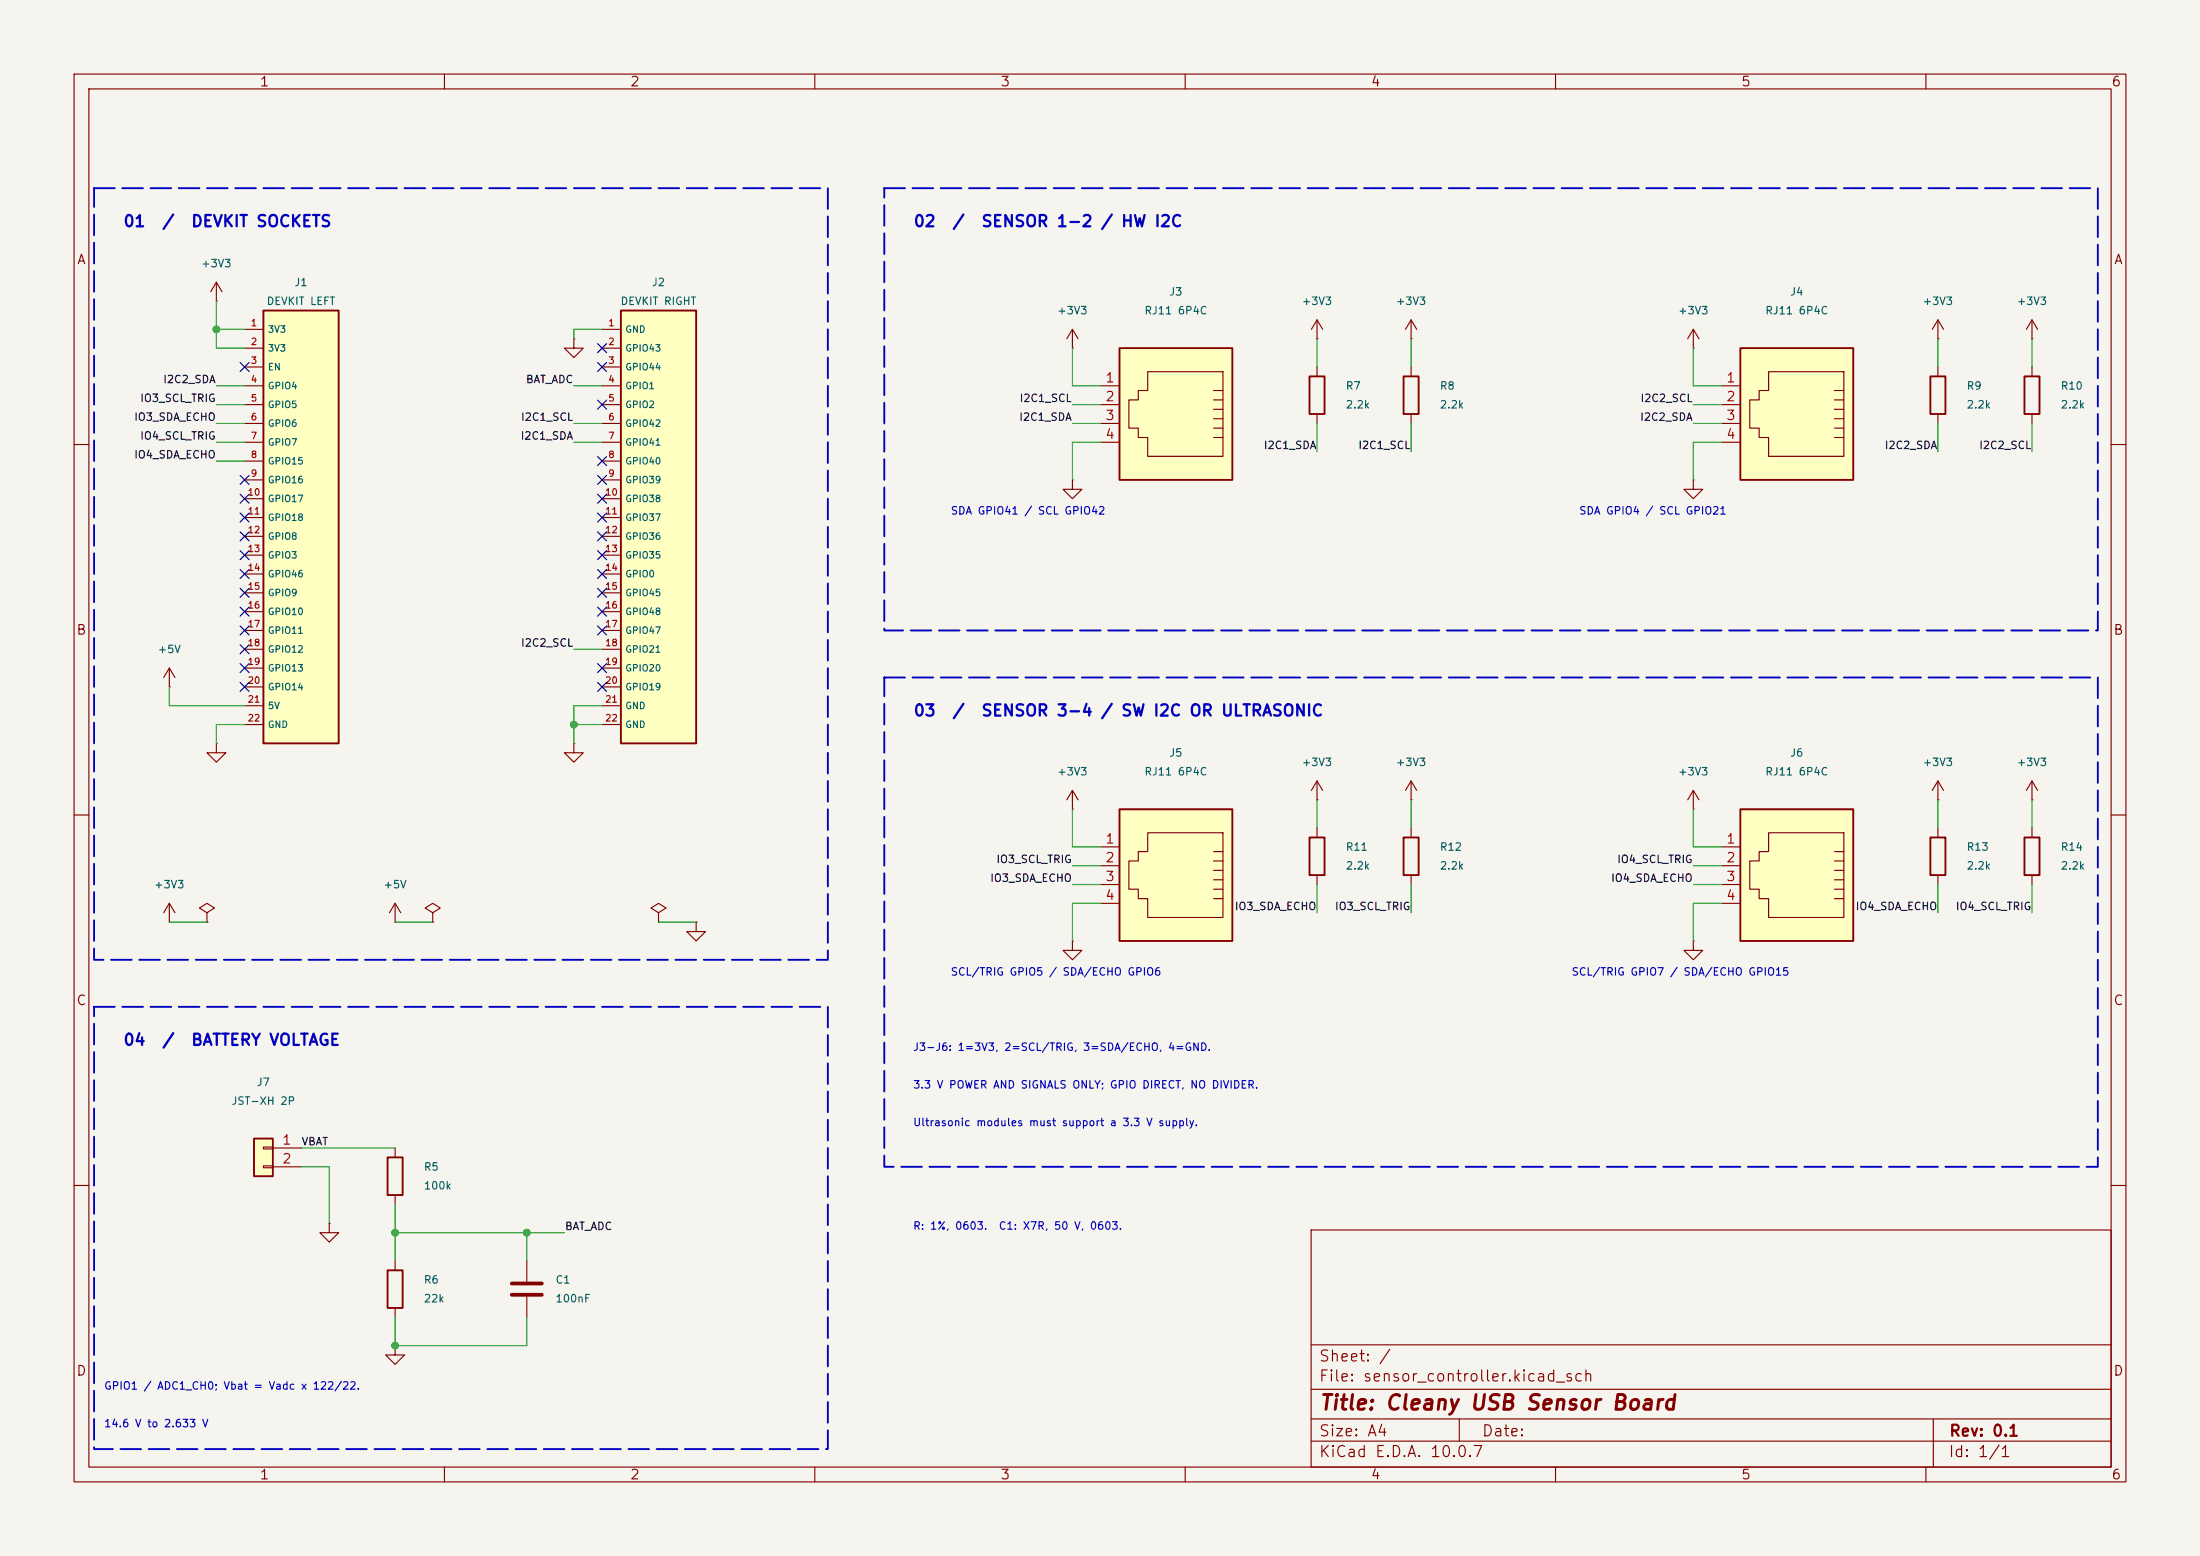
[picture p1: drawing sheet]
<svg xmlns="http://www.w3.org/2000/svg" width="297mm" height="210mm" viewBox="0 0 297 210" stroke-linecap="round" stroke-linejoin="round" font-family="sans-serif">
<path d="M0 0h297v210h-297z" fill="#f5f4ef" stroke="#f5f4ef" stroke-width=".14"/>
<g fill="none" stroke="#840000" stroke-width=".15">
<path d="M10 10h277v190h-277zM12 12h273v186h-273zM60 10v2M110 10v2M160 10v2M210 10v2M260 10v2M29.2 38.1l-.8 1.3M29.2 38.1l.8 1.3M29.2 38.1v2.5M29.2 40.6h.1M274.3 45.7h.1"/>
<path d="M274.3 43.2l-.7 1.3M274.3 43.2l.8 1.3M274.3 43.2v2.5M10 60h2M285 60h2M22.9 92.7h.1M22.9 90.2l-.8 1.2M22.9 90.2l.7 1.2M22.9 90.2v2.5M10 110h2M285 110h2M10 160h2"/>
<path d="M177 166h108v32h-108zM285 160h2M60 198v2M110 198v2M160 198v2M177 194.5h108M177 191.5h108M177 187.5h108M177 181.5h108M197 191.5v3M210 198v2M260 198v2"/>
<path d="M261 191.5v6.5"/>
</g>
<path d="M35.6 41.9h10.1v58.4h-10.1z" fill="#ffffc2"/>
<path d="M35.6 41.9h10.1v58.4h-10.1z" fill="none" stroke="#840000" stroke-width=".25"/>
<g fill="none" stroke="#840000" stroke-width=".15">
<path d="M33 44.5h2.6M33 47h2.6M33 49.5h2.6M33 52.1h2.6M33 54.6h2.6M33 57.2h2.6M33 59.7h2.6M33 62.2h2.6M33 64.8h2.6M33 67.3h2.6M33 69.9h2.6M33 72.4h2.6"/>
<path d="M33 74.9h2.6M33 77.5h2.6M33 80h2.6M33 82.6h2.6M33 85.1h2.6M33 87.6h2.6M33 90.2h2.6M33 92.7h2.6M33 95.3h2.6M33 97.8h2.6"/>
</g>
<path d="M83.8 41.9h10.2v58.4h-10.2z" fill="#ffffc2"/>
<path d="M83.8 41.9h10.2v58.4h-10.2z" fill="none" stroke="#840000" stroke-width=".25"/>
<g fill="none" stroke="#840000" stroke-width=".15">
<path d="M81.3 44.5h2.5M81.3 47h2.5M81.3 49.5h2.5M81.3 52.1h2.5M81.3 54.6h2.5M81.3 57.2h2.5M81.3 59.7h2.5M81.3 62.2h2.5M81.3 64.8h2.5M81.3 67.3h2.5M81.3 69.9h2.5M81.3 72.4h2.5"/>
<path d="M81.3 74.9h2.5M81.3 77.5h2.5M81.3 80h2.5M81.3 82.6h2.5M81.3 85.1h2.5M81.3 87.6h2.5M81.3 90.2h2.5M81.3 92.7h2.5M81.3 95.3h2.5M81.3 97.8h2.5M94 124.5v1.2h1.2l-1.2 1.3-1.3-1.3h1.3M94 124.5h.1"/>
<path d="M44.4 165.1v1.3h1.3l-1.3 1.2-1.2-1.2h1.2M44.4 165.1h.1M53.3 181.6v1.3h1.3l-1.3 1.3-1.2-1.3h1.2M53.3 181.6h.1"/>
</g>
<path d="M34.3 153.7h2.5v5.1h-2.5z" fill="#ffffc2"/>
<path d="M34.3 153.7h2.5v5.1h-2.5z" fill="none" stroke="#840000" stroke-width=".25"/>
<path d="M29.2 100.3v1.3h1.3l-1.3 1.3-1.3-1.3h1.3M29.2 100.3h.1M35.6 154.8h1.2v.3h-1.2zM35.6 157.4h1.2v.2h-1.2zM36.8 154.9h3.8M36.8 157.5h3.8" fill="none" stroke="#840000" stroke-width=".15"/>
<path d="M234.9 47h15.3v17.8h-15.3z" fill="#ffffc2"/>
<g fill="none" stroke="#840000" stroke-width=".15">
<path d="M77.5 45.7v1.3h1.2l-1.2 1.3-1.3-1.3h1.3M77.5 45.7h.1M232.4 52.1h2.5M232.4 54.6h2.5M232.4 57.2h2.5M232.4 59.7h2.5M238.8 50.2h10.1v11.4h-10.1v-2.5h-1.3v-1.3h-1.3v-3.8h1.3v-1.3h1.3zM247.6 57.8h1.3M247.6 56.5h1.3M247.6 55.2h1.3M247.6 54h1.3M247.6 52.7h1.3"/>
<path d="M247.6 59.1h1.3M261.6 45.7h.1M261.6 43.2l-.7 1.3M261.6 43.2l.8 1.3M261.6 43.2v2.5M261.6 49.5v1.3M261.6 55.9v1.3M274.3 49.5v1.3M274.3 55.9v1.3M144.8 64.8v1.2h1.2l-1.2 1.3-1.3-1.3h1.3M144.8 64.8h.1M77.5 100.3v1.3h1.2l-1.2 1.3-1.3-1.3h1.3"/>
<path d="M77.5 100.3h.1M144.8 109.2h.1M144.8 106.7l-.8 1.3M144.8 106.7l.7 1.3M144.8 106.7v2.5M177.8 108h.1M177.8 105.4l-.8 1.3M177.8 105.4l.8 1.3M177.8 105.4v2.6M177.8 111.8v1.2M177.8 118.1v1.3M190.5 108h.1"/>
<path d="M190.5 105.4v2.6M190.5 111.8v1.2M190.5 118.1v1.3M190.5 105.4l-.8 1.3M190.5 105.4l.8 1.3M228.6 109.2h.1M228.6 106.7l-.8 1.3M228.6 106.7l.8 1.3M228.6 106.7v2.5M261.6 111.8v1.2M261.6 118.1v1.3M274.3 108h.1"/>
<path d="M274.3 105.4l-.7 1.3M274.3 105.4l.8 1.3M274.3 105.4v2.6M274.3 111.8v1.2M274.3 118.1v1.3M22.9 124.5h.1M22.9 121.9l-.8 1.3M22.9 121.9l.7 1.3M22.9 121.9v2.6M27.9 123.2l1.1-.6-1.1-.7-1 .7 1 .6v1.3M27.9 124.5h.1M53.3 124.5h.1"/>
<path d="M53.3 121.9l-.7 1.3M53.3 121.9l.8 1.3M53.3 121.9v2.6M58.4 123.2l1-.6-1-.7-1 .7 1 .6v1.3M58.4 124.5h.1M88.9 123.2l1-.6-1-.7-1 .7 1 .6v1.3M88.9 124.5h.1M144.8 127v1.3h1.2l-1.2 1.2-1.3-1.2h1.3M144.8 127h.1M228.6 127v1.3h1.3l-1.3 1.2-1.3-1.2h1.3M228.6 127h.1"/>
</g>
<path d="M234.9 47h15.3v17.8h-15.3zM260.6 50.8h2v5.1h-2zM273.3 50.8h2v5.1h-2zM176.8 113h2v5.1h-2zM189.5 113h2v5.1h-2zM260.6 113h2v5.1h-2zM273.3 113h2v5.1h-2z" fill="none" stroke="#840000" stroke-width=".25"/>
<path d="M151.1 109.2h15.3v17.8h-15.3z" fill="#ffffc2"/>
<g fill="none" stroke="#840000" stroke-width=".15">
<path d="M177.8 45.7h.1M177.8 43.2l-.8 1.3M177.8 43.2l.8 1.3M177.8 43.2v2.5M177.8 49.5v1.3M177.8 55.9v1.3M190.5 45.7h.1M190.5 43.2v2.5M190.5 49.5v1.3M190.5 55.9v1.3M190.5 43.2l-.8 1.3M190.5 43.2l.8 1.3"/>
<path d="M228.6 47h.1M228.6 44.5l-.8 1.2M228.6 44.5l.8 1.2M228.6 44.5v2.5M228.6 64.8v1.2h1.3l-1.3 1.3-1.3-1.3h1.3M228.6 64.8h.1M148.6 114.3h2.5M148.6 116.8h2.5M148.6 119.4h2.5M154.9 112.4h10.2v11.4h-10.2v-2.5h-1.2v-1.3h-1.3v-3.8h1.3v-1.3h1.2zM163.8 118.7h1.3M163.8 117.5h1.3"/>
<path d="M163.8 116.2h1.3M163.8 114.9h1.3M148.6 121.9h2.5M163.8 120h1.3M163.8 121.3h1.3"/>
</g>
<path d="M176.8 50.8h2v5.1h-2zM189.5 50.8h2v5.1h-2zM151.1 109.2h15.3v17.8h-15.3z" fill="none" stroke="#840000" stroke-width=".25"/>
<path d="M151.1 47h15.3v17.8h-15.3z" fill="#ffffc2"/>
<g fill="none" stroke="#840000" stroke-width=".15">
<path d="M144.8 47h.1M144.8 44.5l-.8 1.2M144.8 44.5l.7 1.2M144.8 44.5v2.5M148.6 52.1h2.5M148.6 54.6h2.5M148.6 57.2h2.5M148.6 59.7h2.5M154.9 50.2h10.2v11.4h-10.2v-2.5h-1.2v-1.3h-1.3v-3.8h1.3v-1.3h1.2zM163.8 57.8h1.3M163.8 56.5h1.3M163.8 55.2h1.3"/>
<path d="M163.8 54h1.3M163.8 52.7h1.3M163.8 59.1h1.3M261.6 108h.1M261.6 105.4l-.7 1.3M261.6 105.4l.8 1.3M261.6 105.4v2.6M53.3 154.9v1.3M53.3 161.3v1.3M53.3 170.2v1.3M53.3 176.5v1.3M71.1 170.2v2.8"/>
<path d="M71.1 175v2.8"/>
</g>
<path d="M151.1 47h15.3v17.8h-15.3zM52.3 156.2h2.1v5.1h-2.1zM52.3 171.5h2.1v5h-2.1z" fill="none" stroke="#840000" stroke-width=".25"/>
<path d="M69.1 173.2h4.1M69.1 174.8h4.1" fill="none" stroke="#840000" stroke-width=".51"/>
<path d="M234.9 109.2h15.3v17.8h-15.3z" fill="#ffffc2"/>
<path d="M232.4 114.3h2.5M232.4 116.8h2.5M232.4 119.4h2.5M238.8 112.4h10.1v11.4h-10.1v-2.5h-1.3v-1.3h-1.3v-3.8h1.3v-1.3h1.3zM247.6 118.7h1.3M247.6 117.5h1.3M247.6 116.2h1.3M247.6 114.9h1.3M232.4 121.9h2.5M247.6 120h1.3M247.6 121.3h1.3" fill="none" stroke="#840000" stroke-width=".15"/>
<path d="M234.9 109.2h15.3v17.8h-15.3z" fill="none" stroke="#840000" stroke-width=".25"/>
<g fill="none" stroke="#009600" stroke-width=".15">
<path d="M29.2 52.1h3.8M29.2 40.6v6.4h3.8M29.2 54.6h3.8M29.2 59.7h3.8M29.2 57.2h3.8M29.2 44.5h3.8M77.5 52.1h3.8M77.5 59.7h3.8M77.5 57.2h3.8M81.3 44.5h-3.8v1.2M144.8 47v5.1h3.8M144.8 54.6h3.8"/>
<path d="M144.8 57.2h3.8M148.6 59.7h-3.8v5.1M177.8 45.7v3.8M177.8 57.2v3.8M190.5 45.7v3.8M190.5 57.2v3.8M228.6 47v5.1h3.8M228.6 54.6h3.8M228.6 57.2h3.8M232.4 59.7h-3.8v5.1M261.6 45.7v3.8M261.6 57.2v3.8"/>
<path d="M274.3 45.7v3.8M274.3 57.2v3.8M29.2 62.2h3.8M22.9 92.7v2.6h10.1M33 97.8h-3.8v2.5M77.5 97.8h3.8M77.5 87.6h3.8M81.3 95.3h-3.8v5M144.8 119.4h3.8M144.8 109.2v5.1h3.8M144.8 116.8h3.8M177.8 108v3.8"/>
<path d="M177.8 119.4v3.8M190.5 108v3.8M190.5 119.4v3.8M228.6 119.4h3.8M228.6 109.2v5.1h3.8M228.6 116.8h3.8M261.6 108v3.8M261.6 119.4v3.8M274.3 108v3.8M274.3 119.4v3.8M22.9 124.5h5M53.3 124.5h5.1"/>
<path d="M88.9 124.5h5.1M148.6 121.9h-3.8v5.1M232.4 121.9h-3.8v5.1M40.6 157.5h3.8v7.6M40.6 154.9h12.7M53.3 166.4h22.9M53.3 177.8v3.8h17.8v-3.8M53.3 162.6v7.6M71.1 166.4v3.8"/>
</g>
<g fill="none" stroke="#000084" stroke-width=".15">
<path d="M32.4 48.9l1.2 1.2M33.6 48.9l-1.2 1.2M80.7 54l1.2 1.2M80.7 46.4l1.2 1.2M80.7 48.9l1.2 1.2M81.9 54l-1.2 1.2M81.9 46.4l-1.2 1.2M81.9 48.9l-1.2 1.2M32.4 69.2l1.2 1.3M32.4 71.8l1.2 1.2M32.4 66.7l1.2 1.2M32.4 64.2l1.2 1.2"/>
<path d="M32.4 76.9l1.2 1.2M32.4 79.4l1.2 1.2M32.4 74.3l1.2 1.2M33.6 69.2l-1.2 1.3M33.6 71.8l-1.2 1.2M33.6 66.7l-1.2 1.2M33.6 64.2l-1.2 1.2M33.6 76.9l-1.2 1.2M33.6 79.4l-1.2 1.2M33.6 74.3l-1.2 1.2M80.7 74.3l1.2 1.2M80.7 76.9l1.2 1.2"/>
<path d="M80.7 71.8l1.2 1.2M80.7 79.4l1.2 1.2M80.7 64.2l1.2 1.2M80.7 66.7l1.2 1.2M80.7 61.6l1.2 1.2M80.7 69.2l1.2 1.3M81.9 74.3l-1.2 1.2M81.9 76.9l-1.2 1.2M81.9 71.8l-1.2 1.2M81.9 79.4l-1.2 1.2M81.9 64.2l-1.2 1.2M81.9 66.7l-1.2 1.2"/>
<path d="M81.9 61.6l-1.2 1.2M81.9 69.2l-1.2 1.3M32.4 84.5l1.2 1.2M32.4 87l1.2 1.2M32.4 89.6l1.2 1.2M32.4 92.1l1.2 1.2M32.4 81.9l1.2 1.3M33.6 84.5l-1.2 1.2M33.6 87l-1.2 1.2M33.6 89.6l-1.2 1.2M33.6 92.1l-1.2 1.2M33.6 81.9l-1.2 1.3"/>
<path d="M80.7 84.5l1.2 1.2M80.7 89.6l1.2 1.2M80.7 81.9l1.2 1.3M80.7 92.1l1.2 1.2M81.9 84.5l-1.2 1.2M81.9 89.6l-1.2 1.2M81.9 81.9l-1.2 1.3M81.9 92.1l-1.2 1.2"/>
</g>
<path d="M12.7 25.4h99.1v104.1h-99.1v-104.1M119.4 25.4h163.8v59.7h-163.8v-59.7M119.4 91.4h163.8v66.1h-163.8v-66.1M12.7 135.9h99.1v59.7h-99.1v-59.7" fill="none" stroke="#0000c2" stroke-width=".25" stroke-dasharray="2.8 1"/>
<g fill="#009600" stroke="#009600" stroke-width=".14">
<circle cx="77.5" cy="97.8" r=".46"/>
<circle cx="71.1" cy="166.4" r=".46"/>
<circle cx="53.3" cy="166.4" r=".46"/>
<circle cx="53.3" cy="181.6" r=".46"/>
<circle cx="29.2" cy="44.5" r=".46"/>
</g>
<text font-size="2" fill="#840000" x="178" y="190.8">Title: Cleany USB Sensor Board</text>
<g font-size="1.5" fill="#0000c2">
<text x="16.6" y="31">01</text>
<text x="21.8" y="31">/</text>
<text x="25.7" y="31">DEVKIT SOCKETS</text>
<text x="123.2" y="31">02</text>
<text x="128.5" y="31">/</text>
<text x="132.4" y="31">SENSOR 1-2 / HW I2C</text>
<text x="123.2" y="97">03</text>
<text x="128.5" y="97">/</text>
<text x="132.4" y="97">SENSOR 3-4 / SW I2C OR ULTRASONIC</text>
<text x="16.6" y="141.5">04</text>
<text x="21.8" y="141.5">/</text>
<text x="25.7" y="141.5">BATTERY VOLTAGE</text>
</g>
<g font-size="1.5" fill="#840000">
<text x="178" y="184.1">Sheet: /</text>
<text x="178" y="186.8">File: sensor_controller.kicad_sch</text>
<text x="178" y="197">KiCad E.D.A. 10.0.7</text>
<text x="178" y="194.2">Size: A4</text>
<text x="200" y="194.2">Date:</text>
<text x="263" y="197">Id: 1/1</text>
<text x="263" y="194.2">Rev: 0.1</text>
</g>
<g font-size="1.3" fill="#840000">
<text x="35" y="12">1</text>
<text x="85" y="12">2</text>
<text x="135" y="12">3</text>
<text x="185" y="12">4</text>
<text x="235" y="12">5</text>
<text x="285" y="12">6</text>
<text x="10.3" y="36">A</text>
<text x="285.3" y="36">A</text>
<text x="10.2" y="86">B</text>
<text x="285.2" y="86">B</text>
<text x="10.2" y="136">C</text>
<text x="285.2" y="136">C</text>
<text x="10.2" y="186">D</text>
<text x="285.2" y="186">D</text>
<text x="35" y="200">1</text>
<text x="85" y="200">2</text>
<text x="135" y="200">3</text>
<text x="185" y="200">4</text>
<text x="235" y="200">5</text>
<text x="285" y="200">6</text>
</g>
<g font-size="1.3" fill="#a90000">
<text x="149.1" y="51.9">1</text>
<text x="232.9" y="51.9">1</text>
<text x="149.1" y="54.5">2</text>
<text x="149.1" y="57">3</text>
<text x="149.1" y="59.6">4</text>
<text x="232.9" y="54.5">2</text>
<text x="232.9" y="57">3</text>
<text x="232.9" y="59.6">4</text>
<text x="149.1" y="114.2">1</text>
<text x="149.1" y="116.7">2</text>
<text x="149.1" y="119.2">3</text>
<text x="232.9" y="114.2">1</text>
<text x="232.9" y="116.7">2</text>
<text x="232.9" y="119.2">3</text>
<text x="149.1" y="121.8">4</text>
<text x="232.9" y="121.8">4</text>
<text x="38" y="154.8">1</text>
<text x="38" y="157.3">2</text>
</g>
<g font-size="1" fill="#006464">
<text x="27.1" y="36.3">+3V3</text>
<text x="35.9" y="41.4">DEVKIT LEFT</text>
<text x="39.7" y="38.9">J1</text>
<text x="83.7" y="41.4">DEVKIT RIGHT</text>
<text x="87.9" y="38.9">J2</text>
<text x="157.8" y="40.1">J3</text>
<text x="175.7" y="41.4">+3V3</text>
<text x="188.4" y="41.4">+3V3</text>
<text x="241.6" y="40.1">J4</text>
<text x="259.5" y="41.4">+3V3</text>
<text x="272.2" y="41.4">+3V3</text>
<text x="142.6" y="42.7">+3V3</text>
<text x="154.4" y="42.7">RJ11 6P4C</text>
<text x="226.5" y="42.7">+3V3</text>
<text x="238.2" y="42.7">RJ11 6P4C</text>
<text x="181.6" y="52.8">R7</text>
<text x="194.3" y="52.8">R8</text>
<text x="265.4" y="52.8">R9</text>
<text x="278.1" y="52.8">R10</text>
<text x="181.6" y="55.4">2.2k</text>
<text x="194.3" y="55.4">2.2k</text>
<text x="265.4" y="55.4">2.2k</text>
<text x="278.1" y="55.4">2.2k</text>
<text x="21.2" y="88.4">+5V</text>
<text x="142.6" y="104.9">+3V3</text>
<text x="154.4" y="104.9">RJ11 6P4C</text>
<text x="157.8" y="102.4">J5</text>
<text x="175.7" y="103.6">+3V3</text>
<text x="188.4" y="103.6">+3V3</text>
<text x="226.5" y="104.9">+3V3</text>
<text x="238.2" y="104.9">RJ11 6P4C</text>
<text x="241.6" y="102.4">J6</text>
<text x="259.5" y="103.6">+3V3</text>
<text x="272.2" y="103.6">+3V3</text>
<text x="181.6" y="115.1">R11</text>
<text x="181.6" y="117.6">2.2k</text>
<text x="194.3" y="115.1">R12</text>
<text x="194.3" y="117.6">2.2k</text>
<text x="265.4" y="115.1">R13</text>
<text x="265.4" y="117.6">2.2k</text>
<text x="278.1" y="115.1">R14</text>
<text x="278.1" y="117.6">2.2k</text>
<text x="20.7" y="120.1">+3V3</text>
<text x="51.7" y="120.1">+5V</text>
<text x="31.2" y="149.4">JST-XH 2P</text>
<text x="34.6" y="146.8">J7</text>
<text x="57.1" y="158.2">R5</text>
<text x="57.1" y="160.8">100k</text>
<text x="57.1" y="173.5">R6</text>
<text x="74.9" y="173.5">C1</text>
<text x="57.1" y="176">22k</text>
<text x="74.9" y="176">100nF</text>
</g>
<g font-size="1" fill="#0f0f0f">
<text x="21.9" y="52">I2C2_SDA</text>
<text x="70.9" y="52">BAT_ADC</text>
<text x="18" y="57">IO3_SDA_ECHO</text>
<text x="18.8" y="59.6">IO4_SCL_TRIG</text>
<text x="18.8" y="54.5">IO3_SCL_TRIG</text>
<text x="70.2" y="59.6">I2C1_SDA</text>
<text x="70.3" y="57">I2C1_SCL</text>
<text x="137.5" y="57">I2C1_SDA</text>
<text x="137.6" y="54.5">I2C1_SCL</text>
<text x="221.3" y="57">I2C2_SDA</text>
<text x="221.4" y="54.5">I2C2_SCL</text>
<text x="18" y="62.1">IO4_SDA_ECHO</text>
<text x="170.5" y="60.9">I2C1_SDA</text>
<text x="183.3" y="60.9">I2C1_SCL</text>
<text x="254.4" y="60.9">I2C2_SDA</text>
<text x="267.1" y="60.9">I2C2_SCL</text>
<text x="70.3" y="87.5">I2C2_SCL</text>
<text x="133.6" y="119.3">IO3_SDA_ECHO</text>
<text x="134.4" y="116.7">IO3_SCL_TRIG</text>
<text x="217.4" y="119.3">IO4_SDA_ECHO</text>
<text x="218.2" y="116.7">IO4_SCL_TRIG</text>
<text x="166.6" y="123.1">IO3_SDA_ECHO</text>
<text x="180.1" y="123.1">IO3_SCL_TRIG</text>
<text x="250.4" y="123.1">IO4_SDA_ECHO</text>
<text x="264" y="123.1">IO4_SCL_TRIG</text>
<text x="40.6" y="154.8">VBAT</text>
<text x="76.2" y="166.3">BAT_ADC</text>
</g>
<g font-size="1" fill="#0000c2">
<text x="128.3" y="69.7">SDA GPIO41 / SCL GPIO42</text>
<text x="213.1" y="69.7">SDA GPIO4 / SCL GPIO21</text>
<text x="128.3" y="131.9">SCL/TRIG GPIO5 / SDA/ECHO GPIO6</text>
<text x="212.1" y="131.9">SCL/TRIG GPIO7 / SDA/ECHO GPIO15</text>
<text x="123.2" y="142.1">J3-J6: 1=3V3, 2=SCL/TRIG, 3=SDA/ECHO, 4=GND.</text>
<text x="123.2" y="147.2">3.3 V POWER AND SIGNALS ONLY; GPIO DIRECT, NO DIVIDER.</text>
<text x="123.2" y="152.2">Ultrasonic modules must support a 3.3 V supply.</text>
<text x="123.2" y="166.2">R: 1%, 0603.</text>
<text x="134.8" y="166.2">C1: X7R, 50 V, 0603.</text>
<text x="14" y="187.8">GPIO1 / ADC1_CH0; Vbat = Vadc x 122/22.</text>
<text x="14" y="192.9">14.6 V to 2.633 V</text>
</g>
<g font-size=".9" fill="#a90000">
<text x="33.8" y="44.2">1</text>
<text x="33.8" y="46.8">2</text>
<text x="82" y="44.2">1</text>
<text x="82" y="46.8">2</text>
<text x="33.8" y="49.3">3</text>
<text x="33.8" y="51.9">4</text>
<text x="82" y="49.3">3</text>
<text x="82" y="51.9">4</text>
<text x="33.8" y="54.4">5</text>
<text x="33.8" y="56.9">6</text>
<text x="33.8" y="59.5">7</text>
<text x="82" y="54.4">5</text>
<text x="82" y="56.9">6</text>
<text x="82" y="59.5">7</text>
<text x="33.8" y="62">8</text>
<text x="33.8" y="64.6">9</text>
<text x="82" y="62">8</text>
<text x="82" y="64.6">9</text>
<text x="33.4" y="67.1">10</text>
<text x="33.4" y="69.6">11</text>
<text x="81.6" y="67.1">10</text>
<text x="81.6" y="69.6">11</text>
<text x="33.4" y="72.2">12</text>
<text x="33.4" y="74.7">13</text>
<text x="33.4" y="77.3">14</text>
<text x="81.6" y="72.2">12</text>
<text x="81.6" y="74.7">13</text>
<text x="81.6" y="77.3">14</text>
<text x="33.4" y="79.8">15</text>
<text x="33.4" y="82.3">16</text>
<text x="81.6" y="79.8">15</text>
<text x="81.6" y="82.3">16</text>
<text x="33.4" y="84.9">17</text>
<text x="33.4" y="87.4">18</text>
<text x="33.4" y="90">19</text>
<text x="81.6" y="84.9">17</text>
<text x="81.6" y="87.4">18</text>
<text x="81.6" y="90">19</text>
<text x="33.4" y="92.5">20</text>
<text x="33.4" y="95">21</text>
<text x="81.6" y="92.5">20</text>
<text x="81.6" y="95">21</text>
<text x="33.4" y="97.6">22</text>
<text x="81.6" y="97.6">22</text>
</g>
<g font-size=".9" fill="#006464">
<text x="36.1" y="45.1">3V3</text>
<text x="36.1" y="47.7">3V3</text>
<text x="84.3" y="45.1">GND</text>
<text x="84.3" y="47.7">GPIO43</text>
<text x="36.1" y="50.2">EN</text>
<text x="36.1" y="52.7">GPIO4</text>
<text x="84.3" y="50.2">GPIO44</text>
<text x="84.3" y="52.7">GPIO1</text>
<text x="36.1" y="55.3">GPIO5</text>
<text x="36.1" y="57.8">GPIO6</text>
<text x="84.3" y="55.3">GPIO2</text>
<text x="84.3" y="57.8">GPIO42</text>
<text x="36.1" y="60.4">GPIO7</text>
<text x="36.1" y="62.9">GPIO15</text>
<text x="36.1" y="65.4">GPIO16</text>
<text x="84.3" y="60.4">GPIO41</text>
<text x="84.3" y="62.9">GPIO40</text>
<text x="84.3" y="65.4">GPIO39</text>
<text x="36.1" y="68">GPIO17</text>
<text x="36.1" y="70.5">GPIO18</text>
<text x="84.3" y="68">GPIO38</text>
<text x="84.3" y="70.5">GPIO37</text>
<text x="36.1" y="73.1">GPIO8</text>
<text x="36.1" y="75.6">GPIO3</text>
<text x="84.3" y="73.1">GPIO36</text>
<text x="84.3" y="75.6">GPIO35</text>
<text x="36.1" y="78.1">GPIO46</text>
<text x="36.1" y="80.7">GPIO9</text>
<text x="36.1" y="83.2">GPIO10</text>
<text x="84.3" y="78.1">GPIO0</text>
<text x="84.3" y="80.7">GPIO45</text>
<text x="84.3" y="83.2">GPIO48</text>
<text x="36.1" y="85.8">GPIO11</text>
<text x="36.1" y="88.3">GPIO12</text>
<text x="84.3" y="85.8">GPIO47</text>
<text x="84.3" y="88.3">GPIO21</text>
<text x="36.1" y="90.8">GPIO13</text>
<text x="36.1" y="93.4">GPIO14</text>
<text x="36.1" y="95.9">5V</text>
<text x="84.3" y="90.8">GPIO20</text>
<text x="84.3" y="93.4">GPIO19</text>
<text x="84.3" y="95.9">GND</text>
<text x="36.1" y="98.5">GND</text>
<text x="84.3" y="98.5">GND</text>
</g>
</svg>
